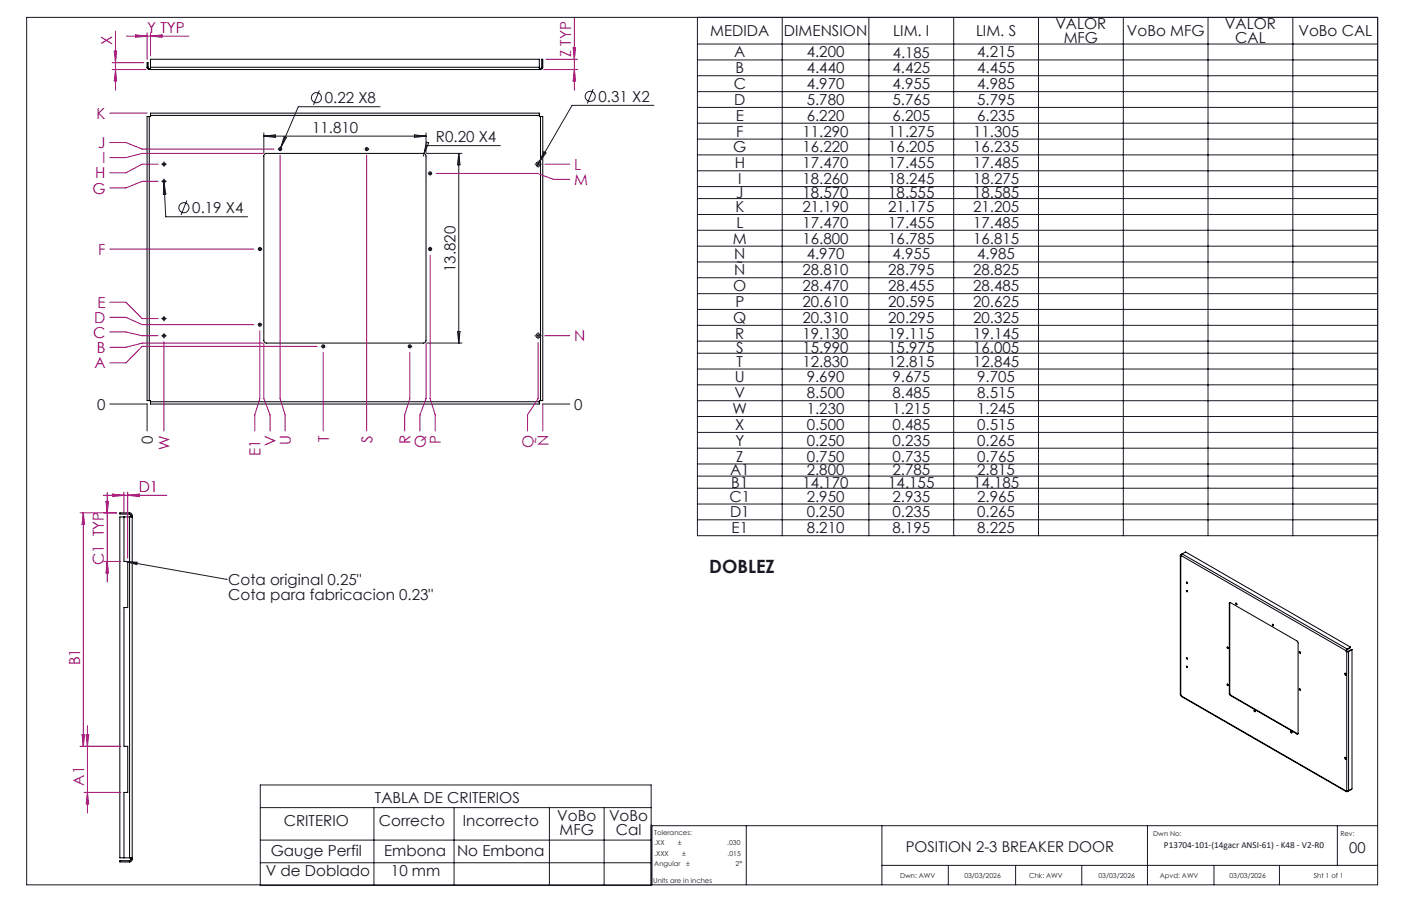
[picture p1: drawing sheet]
<svg xmlns="http://www.w3.org/2000/svg" width="432mm" height="279mm" viewBox="0 0 432 279" stroke-linecap="round" stroke-linejoin="round" font-family="sans-serif">
<g fill="none" stroke="#000" stroke-width=".31">
<path d="M45.3 20.7l.2 .5 .5 .2M45.3 20.7v-1.4h.3v1.4M45.3 20.7h.3M45.6 20.7l.4 .4M46 35.9h-.7v87.6h.7M46 21.1v.3M46 35.9v87.6M46 21.4h120.6M46 21.1h.4M46.4 35.6v-.7h119.8v.7M46.4 20.7v.7M46.4 35.6h119.8"/>
<path d="M46.4 20.7v-2.4h119.8v2.4M46.4 35.6v.3h-.4M46.4 20.7h119.8M166.2 20.7v.7M166.2 35.6v.3h.4M166.2 21.1h.4M166.6 35.9h.7v87.6h-.7M166.6 21.1v.3M166.6 35.9v87.6M167 20.7l-.4 .4M167 20.7v-2.4h.3v2.4M167 20.7h.3"/>
<path d="M167.3 20.7l-.1 .4-.6 .3M81.5 47.7l.5-.4h48.5a.84 .84 0 0 1 .8 .9v56.8a.84 .84 0 0 1-.8 .8h-48.3a.84 .84 0 0 1-.9-.8zM46 123.5h.4v.4M46.4 123.9v.7h119.8v-.7M46.4 123.9h119.8M166.6 123.5h-.4v.4M38.2 159.4v13.7h1.2v14.3h-1.2v42.8h1.2v14.2h-1.2v20.1M39.9 159.4h.8M39.9 158.2a.84 .84 0 0 1 .8 .8M39.9 158.5l.5 .5M39.9 159.4h-3v105.1h3M39.9 158.2v.3"/>
<path d="M39.9 159.4v105.1M39.9 158.2h-3v.3h3M40.4 159h.3M40.4 159v.4M40.7 159v106M363.8 171.3l.1 43M363.9 171.1v.3M363.9 171.4v42.9M363.9 171.1l.1 .1M364 171.2v.1M364 171.3l-.1 .1M364 171.3h.1"/>
<path d="M364.1 171.3l50.8 29.4M364.1 171.3v.2l-.2-.1M364.1 171.1l-.1 .1M364.3 170.8l-.2 .5M364.3 170.8l50.9 29.4M364.3 170.8l1.1-.6 50.8 29.4M364.3 170.8l-.4 .3M365.8 179.6l.2 .3M365.8 179.5v.1M365.8 182.1l.2 .4M378.3 199.5l.2 .5M378.9 186.1l.1-.3h.2l20.7 12 .2 28.4-.4 .1"/>
<path d="M378.9 186.1v27.8M379 185.9l-.1 .2M379 185.9v27.9M379.1 185.8l-.1 .1M381 186l.2 .4M392.3 192.5l.2 .4M416.2 199.6l-1 .7M416.2 199.6l-1 .6M363.9 214.3l.2 .3M364.1 214.6l50.9 29.6M364.1 214.6l50.8 29.3M365.8 202.9l.2 .3"/>
<path d="M365.8 205.5l.2 .3M365.8 202.8v.1M378.3 211l.2 .4M378.9 213.9l.3 .6M379 213.8l.4 .6M379 213.8l-.1 .1M379.2 214.5l20.5 11.8M379.4 214.4l-.2 .1M379.4 214.4l20.5 11.8M386.6 219l.3 .5M400.6 201l.2 .4M400.6 212.4l.2 .4"/>
<path d="M414.5 207.6l.3 .1 .2 .6-.3-.1zM414.6 207.6l.4 .6M414.9 200.7v.2M414.9 200.9h.2M415 200.6v.2M415 200.6l-.1 .1M415 200.8l-.1 .1M415 200.8l.2 .1M415.1 200.9h.5M415.1 200.9v43M415.2 200.9h.3M415.2 200.9h-.1"/>
<path d="M415.2 200.2l-.3 .5M415.2 200.3l-.2 .3M415.2 200.2v.1M415.5 200.9h.1M415.6 200.9v43M416.7 200.3l-1.2 .6M416.7 200.3l-1.1 .6M416.7 200.3v43l-1.1 .6M397.9 225.6l.2 .4M399.9 226.2l.1 .1M399.9 226.2l-.2 .1M414.5 233.6l.4 .1 .1 .5-.4-.1z"/>
<path d="M414.6 233.5l.4 .7M414.9 243.9l.3 .2M414.9 243.9v-.1l.3 .2M415 243.9h.1M415 243.9l.2 .1M415 243.9h-.1M415.1 243.9h.5M415.2 244v.1M415.3 243.9l-.1 .1M416.2 243.5h.1M416.2 243.5l-1 .6M39.9 264.5h.8"/>
<path d="M39.9 265.4v.4M39.9 265.4h-3v.4h3M40.4 265l-.5 .4M40.4 264.5v.5M40.4 265h.3M40.7 265a.84 .84 0 0 1-.8 .8"/>
<circle cx="50.5" cy="50.7" r=".41"/>
<circle cx="50.5" cy="55.9" r=".41"/>
<circle cx="86.4" cy="46" r=".46"/>
<circle cx="113" cy="46" r=".46"/>
<circle cx="132.6" cy="53.5" r=".46"/>
<circle cx="165.8" cy="50.7" r=".67"/>
<circle cx="80.1" cy="76.8" r=".46"/>
<circle cx="132.6" cy="76.8" r=".46"/>
<circle cx="50.5" cy="98.3" r=".41"/>
<circle cx="50.5" cy="103.6" r=".41"/>
<circle cx="80.1" cy="100.1" r=".46"/>
<circle cx="99.6" cy="106.8" r=".46"/>
<circle cx="126.3" cy="106.8" r=".46"/>
<circle cx="165.8" cy="103.6" r=".67"/>
<circle cx="365.8" cy="179.7" r=".21"/>
<circle cx="365.9" cy="182.3" r=".2"/>
<circle cx="378.4" cy="199.7" r=".22"/>
<circle cx="381.1" cy="186.2" r=".22"/>
<circle cx="392.4" cy="192.7" r=".22"/>
<circle cx="365.8" cy="205.6" r=".21"/>
<circle cx="365.9" cy="203" r=".2"/>
<circle cx="378.4" cy="211.2" r=".22"/>
<circle cx="386.7" cy="219.2" r=".22"/>
<circle cx="400.7" cy="212.6" r=".22"/>
<circle cx="400.7" cy="201.2" r=".22"/>
<circle cx="398" cy="225.8" r=".22"/>
</g>
<g fill="none" stroke="#191924" stroke-width=".31">
<path d="M8.2 5.4h416.4v267.5h-416.4zM214.9 5.4v159.8h209.7M214.9 13.6h209.7M214.9 18.5h209.7M241.1 5.4v159.8M267.8 5.4v159.8M293.9 5.4v159.8M320.1 5.4v159.8M346.2 5.4v159.8M372.3 5.4v159.8M398.5 5.4v159.8M98.4 27.9l-1.8 4.4"/>
<path d="M117.2 32.9h-25.3l-5.4 12.6M182.8 27.5l-1.8 4.4M201.5 32.5h-25.2l-10.1 17.6M214.9 23.4h209.7M214.9 28.3h209.7M214.9 33.1h209.7M214.9 38h209.7M50.1 55.9h.8M50.1 50.6h.8M50.5 55.5l.1 .8M50.5 50.2v.8M50.6 56.3l.5 10.6h25.2"/>
<path d="M50.6 56.3l.5 3.6h-.8zM81.3 41v6.1M81.3 42h50M81.3 42l3.5-.4v.8zM85.9 46h.8M86.3 45.6v.8M86.5 45.5l-.4 .9M87.6 42.1l.7 .3-1.8 3.1zM112.6 46h.8M113 45.6v.8M127.7 41.6l3.6 .4-3.6 .4zM131.3 41v6.1"/>
<path d="M131.4 43.8l.7 .3-1.4 3.2zM131.4 47.3h11M132.2 53.5h.8M132.6 53.1v.8M141.4 47.3v58.5M141.4 47.3l.4 3.5h-.8zM154.2 44.9h-22.8l-.9 3.3M165.4 50.6h.9M165.8 50.2v.8M166.2 50.1l-.7 1.1M167.6 46.8l.7 .4-2.1 2.9zM214.9 42.9h209.7"/>
<path d="M214.9 47.8h209.7M214.9 52.7h209.7M214.9 57.5h209.7M57.6 61.8l-1.8 4.5M79.7 76.8h.8M80.1 76.4v.8M132.2 76.8h.8M132.6 76.4v.8M214.9 61.2h209.7M214.9 66.1h209.7M214.9 71h209.7M214.9 75.9h209.7"/>
<path d="M50.1 98.2h.8M50.5 97.9v.8M80.1 99.7v.8M214.9 80.8h209.7M214.9 85.7h209.7M214.9 90.6h209.7M214.9 95.4h209.7M50.1 103.5h.8M50.5 103.2v.8M79.7 100.1h.8M99.2 106.8h.8M99.6 106.4v.8"/>
<path d="M125.9 106.8h.8M126.3 106.4v.8M131.4 105.8h11M141 102.2h.8l-.4 3.6zM165.4 103.5h.9M165.8 103.2v.8M214.9 100.3h209.7M214.9 105.2h209.7M214.9 108.9h209.7M214.9 113.8h209.7M214.9 118.7h209.7M33.8 124.6h11.6"/>
<path d="M45.3 124.5v8.4M167.2 124.6h8.4M214.9 123.6h209.7M214.9 128.4h209.7M214.9 133.3h209.7M214.9 138.2h209.7M214.9 143.1h209.7M214.9 146.8h209.7M214.9 150.6h209.7M214.9 155.4h209.7M38.7 173.1l3.6 .3-.1 .7zM38.7 173.1l31 5.5"/>
<path d="M69.7 178.6h.1M214.9 160.3h209.7M80.2 242.1h120.5v31h-120.5zM80.2 249.1h120.5M80.2 259.1h120.5M115.3 249.1v24M139.9 249.1v24M169.3 249.1v24M186.2 249.1v24M230 254.6v18.3M271.8 254.6v18.3M353.7 254.6v18.3"/>
<path d="M412.2 254.6v12.3M424.6 254.6h-223.7v18.3M80.2 266.1h120.5M271.8 266.9h152.8M292.3 266.9v6M313 266.9v6M333.4 266.9v6M374.2 266.9v6M394.3 266.9v6"/>
<circle cx="97.5" cy="30.1" r="1.55"/>
<circle cx="181.9" cy="29.7" r="1.56"/>
<circle cx="56.7" cy="64.1" r="1.55"/>
</g>
<g fill="none" stroke="#191924" stroke-width=".31" stroke-dasharray="15.2 1.3 1.3 1.3" stroke-linecap="butt">
<path d="M50.1 55.9h-.4M50.1 50.6h-.4M50.5 55.5v-.4M50.5 56.3v.4M50.5 50.2v-.4M50.5 51v.4M51 55.9h.4M51 50.6h.4M131.8 53.5h-.1M133.4 53.5h.1M165 50.6h-.2M165.9 49.8v-.3"/>
<path d="M165.9 51.5v.2M166.7 50.6h.2M79.3 76.8h-.1M80.1 76v-.1M80.1 77.6v.1M80.9 76.8h.1M131.8 76.8h-.1M132.6 76v-.1M132.6 77.6v.1M133.4 76.8h.1M50.1 98.2h-.4M50.5 97.8v-.4"/>
<path d="M50.5 98.7v.4M51 98.2h.4M80.1 99.3v-.1M50.1 103.5h-.4M50.5 103.1v-.4M50.5 104v.4M51 103.5h.4M79.3 100.1h-.1M80.1 100.9v.1M80.9 100.1h.1M99.7 106v-.1M99.7 107.6v.1"/>
<path d="M125.5 106.8h-.1M126.3 106v-.1M126.3 107.6v.1M165 103.5h-.2M165.9 102.7v-.2M165.9 104.4v.2M166.7 103.5h.2"/>
</g>
<g fill="none" stroke="#a0006e" stroke-width=".31">
<path d="M34.6 19.3h9.7M35.2 15.8h.7l-.3 3.5zM35.6 9.6v18.2M39 11.1h19.2M41.8 10.8l3.5 .3-3.5 .4zM45.3 10.1v8.2M46.4 10.1v7.2M46.4 11.1l3.5-.3v.7zM168.3 18.3h9.7M176.6 14.7h.8l-.4 3.6zM177 5.3v22.5M33.8 34.9h11.6"/>
<path d="M34.6 21.4h10.4M35.6 21.4l.3 3.6h-.7zM167.6 21.4h10.4M177 21.4l.4 3.6h-.8zM33.8 44h5l5 2h40.7M48.7 55.9h-4.9l-5 2.1h-5M48.7 50.6h-4.9l-5 2.7h-5M81.1 47.3h-37.3l-5 1.3h-5M86.3 47.9v75l1.6 5v5M113 47.9v85M134.4 53.5h31.2l5 1.8h5M167.9 50.6h7.7"/>
<path d="M33.8 76.8h44.4M132.6 78.7v44.2l1.5 5v5M33.8 97.9h5l5 2.2h34.4M33.8 93.2h5l5 5h4.9M33.8 102.4h5l5 1.1h4.9M50.5 105.4v27.5M80.1 102v20.9l-1.6 5v5M81.1 105.8h-37.3l-5 1.3h-5M81.3 105.9v17l1.9 5v5M97.8 106.8h-54l-5 5.1h-5M99.6 108.7v24.2M126.3 108.7v14.2l-1.6 5v5"/>
<path d="M131.3 105.9v17l-1.9 5v5M165.8 105.6v17.3l-3.2 5v5M167.9 103.5h7.7M167.3 124.5v8.4M24.7 158.2h11.2M25.7 158.2v72M25.7 158.2l.4 3.5h-.8zM31.9 152.8h19.5M32.7 154.6h.7l-.3 3.6zM33.1 151.8v27.7M34.6 152.4l3.6 .4-3.6 .3zM38.2 151.8v6.6"/>
<path d="M39.4 151.8v20.4M39.4 152.8l3.5-.4v.7zM32 173.1h5.2M33.1 173.1l.3 3.6h-.7zM24.7 230.2h12.5M25.3 226.6h.8l-.4 3.6zM26.6 226.6h.7l-.3 3.6zM27 223.8v26.9M25.9 244.4h11.3M27 244.4l.3 3.5h-.7z"/>
</g>
<path d="M38.7 173.1l3.6 .3-.1 .7z" fill="#191924"/>
<text font-size="5.6" fill="#191924" x="218.6" y="176.7">DOBLEZ</text>
<g font-size="4.7" fill="#a0006e">
<text x="45.4" y="10.1">Y TYP</text>
<text x="34.6" y="13.7" transform="rotate(-90 34.6 13.7)">X</text>
<text x="176" y="17.6" transform="rotate(-90 176 17.6)">Z TYP</text>
<text x="29.8" y="36.6">K</text>
<text x="30.3" y="45.7">J</text>
<text x="31.5" y="50.4">I</text>
<text x="176.9" y="52.4">L</text>
<text x="28.5" y="59.7">G</text>
<text x="29.4" y="55">H</text>
<text x="176.9" y="57.1">M</text>
<text x="30.3" y="78.5">F</text>
<text x="30" y="94.9">E</text>
<text x="29.1" y="99.6">D</text>
<text x="28.8" y="104.1">C</text>
<text x="176.9" y="105.3">N</text>
<text x="29.1" y="113.6">A</text>
<text x="29.9" y="108.8">B</text>
<text x="85" y="137.5" transform="rotate(-90 85 137.5)">V</text>
<text x="89.7" y="137.3" transform="rotate(-90 89.7 137.3)">U</text>
<text x="101.4" y="136.2" transform="rotate(-90 101.4 136.2)">T</text>
<text x="114.8" y="136.5" transform="rotate(-90 114.8 136.5)">S</text>
<text x="126.5" y="137" transform="rotate(-90 126.5 137)">R</text>
<text x="135.9" y="137" transform="rotate(-90 135.9 137)">P</text>
<text x="169.1" y="137.7" transform="rotate(-90 169.1 137.7)">Ñ</text>
<text x="52.3" y="138.7" transform="rotate(-90 52.3 138.7)">W</text>
<text x="80.3" y="140.6" transform="rotate(-90 80.3 140.6)">E1</text>
<text x="131.2" y="138.3" transform="rotate(-90 131.2 138.3)">Q</text>
<text x="164.4" y="138.3" transform="rotate(-90 164.4 138.3)">O</text>
<text x="42.8" y="151.7">D1</text>
<text x="32.1" y="174.3" transform="rotate(-90 32.1 174.3)">C1 TYP</text>
<text x="24.7" y="205.2" transform="rotate(-90 24.7 205.2)">B1</text>
<text x="25.9" y="242.3" transform="rotate(-90 25.9 242.3)">A1</text>
</g>
<g font-size="4.7" fill="#191924">
<text x="218.9" y="11.1">MEDIDA</text>
<text x="241.6" y="11.1">DIMENSION</text>
<text x="275.3" y="11.1">LIM. I</text>
<text x="300.8" y="11.1">LIM. S</text>
<text x="325.3" y="8.9">VALOR</text>
<text x="347.3" y="11.1">VoBo MFG</text>
<text x="377.5" y="8.9">VALOR</text>
<text x="400.2" y="11.1">VoBo CAL</text>
<text x="226.3" y="17.7">A</text>
<text x="248.6" y="17.7">4.200</text>
<text x="301.2" y="17.7">4.215</text>
<text x="327.8" y="13.4">MFG</text>
<text x="380.7" y="13.4">CAL</text>
<text x="226.7" y="22.6">B</text>
<text x="248.6" y="22.6">4.440</text>
<text x="275.1" y="22.6">4.425</text>
<text x="301.2" y="22.6">4.455</text>
<text x="226.1" y="27.5">C</text>
<text x="248.6" y="27.5">4.970</text>
<text x="275.1" y="27.5">4.955</text>
<text x="301.2" y="27.5">4.985</text>
<text x="100.1" y="31.8">0.22 X8</text>
<text x="184.5" y="31.4">0.31 X2</text>
<text x="226.3" y="32.4">D</text>
<text x="248.6" y="32.4">5.780</text>
<text x="275.1" y="32.4">5.765</text>
<text x="301.2" y="32.4">5.795</text>
<text x="96.2" y="41">11.810</text>
<text x="226.8" y="37.2">E</text>
<text x="248.6" y="37.2">6.220</text>
<text x="275.1" y="37.2">6.205</text>
<text x="301.2" y="37.2">6.235</text>
<text x="134.4" y="43.9">R0.20 X4</text>
<text x="226" y="47">G</text>
<text x="226.9" y="42.1">F</text>
<text x="247.3" y="42.1">11.290</text>
<text x="247.3" y="47">16.220</text>
<text x="273.8" y="47">16.205</text>
<text x="273.8" y="42.1">11.275</text>
<text x="299.9" y="42.1">11.305</text>
<text x="299.9" y="47">16.235</text>
<text x="226.4" y="51.9">H</text>
<text x="247.3" y="51.9">17.470</text>
<text x="273.8" y="51.9">17.455</text>
<text x="299.9" y="51.9">17.485</text>
<text x="227.5" y="56.8">I</text>
<text x="247.3" y="56.8">18.260</text>
<text x="273.8" y="56.8">18.245</text>
<text x="299.9" y="56.8">18.275</text>
<text x="59.3" y="65.8">0.19 X4</text>
<text x="226.7" y="65.4">K</text>
<text x="226.9" y="61.1">J</text>
<text x="247.3" y="61.1">18.570</text>
<text x="247.3" y="65.4">21.190</text>
<text x="273.8" y="61.1">18.555</text>
<text x="273.8" y="65.4">21.175</text>
<text x="299.9" y="61.1">18.585</text>
<text x="299.9" y="65.4">21.205</text>
<text x="227" y="70.3">L</text>
<text x="247.3" y="70.3">17.470</text>
<text x="273.8" y="70.3">17.455</text>
<text x="299.9" y="70.3">17.485</text>
<text x="225.9" y="75.1">M</text>
<text x="247.3" y="75.1">16.800</text>
<text x="273.8" y="75.1">16.785</text>
<text x="299.9" y="75.1">16.815</text>
<text x="140.4" y="83.9" transform="rotate(-90 140.4 83.9)">13.820</text>
<text x="226.3" y="80">N</text>
<text x="248.6" y="80">4.970</text>
<text x="275.1" y="80">4.955</text>
<text x="301.2" y="80">4.985</text>
<text x="226" y="89.8">O</text>
<text x="226.3" y="84.9">Ñ</text>
<text x="247.3" y="84.9">28.810</text>
<text x="247.3" y="89.8">28.470</text>
<text x="273.8" y="89.8">28.455</text>
<text x="273.8" y="84.9">28.795</text>
<text x="299.9" y="84.9">28.825</text>
<text x="299.9" y="89.8">28.485</text>
<text x="226.7" y="94.7">P</text>
<text x="247.3" y="94.7">20.610</text>
<text x="273.8" y="94.7">20.595</text>
<text x="299.9" y="94.7">20.625</text>
<text x="226" y="99.5">Q</text>
<text x="247.3" y="99.5">20.310</text>
<text x="273.8" y="99.5">20.295</text>
<text x="299.9" y="99.5">20.325</text>
<text x="226.6" y="104.4">R</text>
<text x="247.3" y="104.4">19.130</text>
<text x="273.8" y="104.4">19.115</text>
<text x="299.9" y="104.4">19.145</text>
<text x="226.9" y="108.7">S</text>
<text x="227" y="113">T</text>
<text x="247.3" y="108.7">15.990</text>
<text x="247.3" y="113">12.830</text>
<text x="273.8" y="108.7">15.975</text>
<text x="273.8" y="113">12.815</text>
<text x="299.9" y="108.7">16.005</text>
<text x="299.9" y="113">12.845</text>
<text x="226.5" y="117.9">U</text>
<text x="248.6" y="117.9">9.690</text>
<text x="275.1" y="117.9">9.675</text>
<text x="301.2" y="117.9">9.705</text>
<text x="226.4" y="122.8">V</text>
<text x="248.6" y="122.8">8.500</text>
<text x="275.1" y="122.8">8.485</text>
<text x="301.2" y="122.8">8.515</text>
<text x="30" y="126.3">0</text>
<text x="176.9" y="126.3">0</text>
<text x="225.8" y="127.7">W</text>
<text x="248.6" y="127.7">1.230</text>
<text x="275.1" y="127.7">1.215</text>
<text x="301.2" y="127.7">1.245</text>
<text x="47.1" y="136.8" transform="rotate(-90 47.1 136.8)">0</text>
<text x="226.6" y="132.6">X</text>
<text x="226.7" y="137.4">Y</text>
<text x="248.6" y="132.6">0.500</text>
<text x="248.6" y="137.4">0.250</text>
<text x="275.1" y="132.6">0.485</text>
<text x="275.1" y="137.4">0.235</text>
<text x="301.2" y="132.6">0.515</text>
<text x="301.2" y="137.4">0.265</text>
<text x="226.9" y="142.3">Z</text>
<text x="248.6" y="142.3">0.750</text>
<text x="275.1" y="142.3">0.735</text>
<text x="301.2" y="142.3">0.765</text>
<text x="225" y="146.6">A1</text>
<text x="248.6" y="146.6">2.800</text>
<text x="275.1" y="146.6">2.785</text>
<text x="301.2" y="146.6">2.815</text>
<text x="224.8" y="154.7">C1</text>
<text x="225.4" y="150.4">B1</text>
<text x="247.3" y="150.4">14.170</text>
<text x="248.6" y="154.7">2.950</text>
<text x="273.8" y="150.4">14.155</text>
<text x="275.1" y="154.7">2.935</text>
<text x="299.9" y="150.4">14.185</text>
<text x="301.2" y="154.7">2.965</text>
<text x="225" y="159.5">D1</text>
<text x="248.6" y="159.5">0.250</text>
<text x="275.1" y="159.5">0.235</text>
<text x="301.2" y="159.5">0.265</text>
<text x="225.5" y="164.4">E1</text>
<text x="248.6" y="164.4">8.210</text>
<text x="275.1" y="164.4">8.195</text>
<text x="301.2" y="164.4">8.225</text>
<text x="70.3" y="180.4">Cota original 0.25&quot;</text>
<text x="70.3" y="184.9">Cota para fabricacion 0.23&quot;</text>
<text x="115.5" y="247.5">TABLA DE CRITERIOS</text>
<text x="87.4" y="254.9">CRITERIO</text>
<text x="116.8" y="254.9">Correcto</text>
<text x="142.6" y="254.9">Incorrecto</text>
<text x="171.8" y="253.1">VoBo</text>
<text x="172.5" y="257.6">MFG</text>
<text x="187.7" y="253.1">VoBo</text>
<text x="189.8" y="257.6">Cal</text>
<text x="83.5" y="263.9">Gauge Perfil</text>
<text x="118.4" y="263.9">Embona</text>
<text x="140.9" y="263.9">No Embona</text>
<text x="81.9" y="270.1">V de Doblado</text>
<text x="120.5" y="270.1">10 mm</text>
</g>
<g font-size="4.6" fill="#191924">
<text x="275.2" y="17.8">4.185</text>
<text x="279.2" y="262.7">POSITION 2-3 BREAKER DOOR</text>
<text x="415.9" y="263">00</text>
</g>
<text font-size="2.8" fill="#191924" x="358.8" y="261.5">P13704-101-(14gacr ANSI-61) - K48 - V2-R0</text>
<g font-size="2.1" fill="#191924">
<text x="201.7" y="257.6">Tolerances:</text>
<text x="355.4" y="257.8">Dwn No:</text>
<text x="413.1" y="257.8">Rev:</text>
<text x="201.7" y="260.7">.XX</text>
<text x="201.7" y="263.9">.XXX</text>
<text x="208.9" y="260.7">±</text>
<text x="210.2" y="263.9">±</text>
<text x="224.1" y="260.7">.030</text>
<text x="224.3" y="263.9">.015</text>
<text x="201.7" y="267">Angular</text>
<text x="211.5" y="267">±</text>
<text x="226.7" y="267">2°</text>
<text x="201.3" y="272.3">Units are in inches</text>
<text x="277.4" y="270.7">Dwn: AWV</text>
<text x="297.2" y="270.7">03/03/2026</text>
<text x="317.2" y="270.7">Chk: AWV</text>
<text x="338.6" y="270.7">03/03/2026</text>
<text x="357.5" y="270.7">Apvd: AWV</text>
<text x="378.9" y="270.7">03/03/2026</text>
<text x="404.9" y="270.7">Sht 1 of 1</text>
</g>
</svg>
